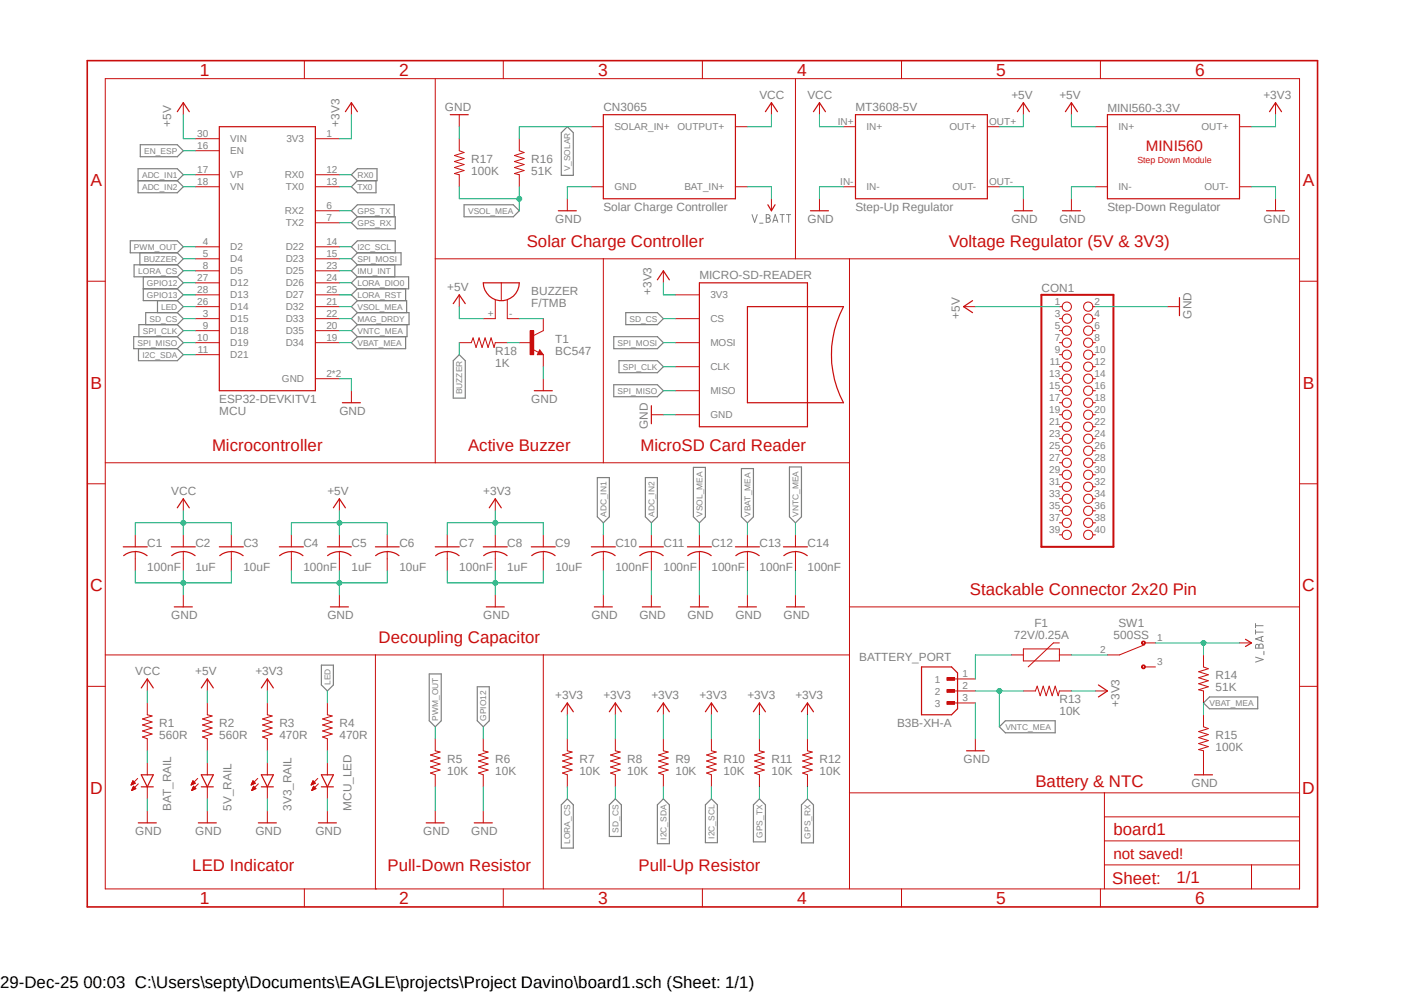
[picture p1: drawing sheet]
<svg xmlns="http://www.w3.org/2000/svg" width="297mm" height="210mm" viewBox="0 0 297 210" stroke-linecap="round" stroke-linejoin="round" font-family="sans-serif">
<path d="M17.9 12.5l261.2 179.9M279.1 12.5l-261.2 179.9" fill="none" stroke="#fff" stroke-width=".21"/>
<g fill="none" stroke="#808080" stroke-width=".21">
<path d="M159.1 45.4l.5 1.6 .6-1.6M160.7 47.2h.7M162.1 45.4h.4a.38 .38 0 0 1 .4 .4 .38 .38 0 0 1-.4 .3 .44 .44 0 0 1 .4 .4 .44 .44 0 0 1-.1 .4l-.7 .1zM162.1 46.1h.4M163.5 47l.5-1.6 .5 1.6M163.6 46.6h.8M165 45.4h.9M165.5 45.4v1.6M166.4 45.4h.9M166.8 45.4v1.6M265.6 139l1.6 .5-1.6 .5M265.6 131.9v.9"/>
<path d="M265.6 133.2v.9M265.6 133.7h1.6M265.6 132.3h1.6M265.6 136.4a.37 .37 0 0 1 .4-.1 .37 .37 0 0 1 .3 .3l.1-.2a.46 .46 0 0 1 .5-.2 .46 .46 0 0 1 .3 .4v.5h-1.6zM266.3 136.6v.5M266.8 134.7v.9M267.2 134.6l-1.6 .5 1.6 .6M267.4 137.8v.7"/>
</g>
<g fill="none" stroke="#808080" stroke-width=".25">
<path d="M29.2 35.7h8.3l1.3 1.3-1.3 1.2 1.3 1.3-1.3 1.3h-8.3zM29.2 38.2h8.3M29.7 30.6h7.8l1.3 1.3-1.3 1.2h-7.8zM74.3 37l1.3-1.3h4.2v2.5h-4.2zM75.6 38.2l-1.3 1.3 1.3 1.3h3.9v-2.6M118.7 28.1l1.3-1.3 1.3 1.3v9h-2.6zM27.6 50.9h9.9l1.3 1.3-1.3 1.3h-9.9zM29.6 53.5v2.5M30.3 58.5v5.1h7.2M37.5 53.5l1.3 1.2-1.3 1.3M37.5 56h-9.1v2.5h9.1M37.5 56l1.3 1.3-1.3 1.2"/>
<path d="M37.5 58.5l1.3 1.3-1.3 1.3M74.3 47.1l1.3-1.3h8v2.6h-8zM75.6 53.5h9.2v2.5h-9.2M75.6 53.5l-1.3-1.3 1.3-1.3h8v2.6M75.6 58.5h10.8v2.6h-10.8M75.6 45.8l-1.3-1.2 1.3-1.3h7.8v2.5M75.6 58.5l-1.3 1.3 1.3 1.3M75.6 56l-1.3 1.3 1.3 1.2M75.6 53.5l-1.3 1.2 1.3 1.3M83.5 56v2.5M98.2 43.3h10.4l1.3 1.3-1.3 1.2h-10.4zM29.3 73.7v2.6h8.2l1.3-1.3-1.3-1.3"/>
<path d="M30.3 61.1h7.2M33.3 63.6v2.5M37.5 61.1l1.3 1.3-1.3 1.2M37.5 63.6l1.3 1.3-1.3 1.2M37.5 66.1h-6.7v2.6M37.5 66.1l1.3 1.3-1.3 1.3M37.5 68.7h-8.1v2.5M37.5 71.2l1.3 1.3-1.3 1.2M37.5 71.2h-9.2v2.5h9.2M37.5 68.7l1.3 1.2-1.3 1.3M75.6 63.6h10.4v2.5M75.6 66.1h10.9v2.6h-10.9"/>
<path d="M75.6 71.2l-1.3 1.3 1.3 1.2h10.2v-2.5M75.6 66.1l-1.3 1.3 1.3 1.3M75.6 63.6l-1.3 1.3 1.3 1.2M75.6 61.1l-1.3 1.3 1.3 1.2M75.6 68.7l-1.3 1.2 1.3 1.3M85.8 61.1v2.5M86.1 68.7v2.5h-10.5M97.2 75l1.2 1.3v7.9h-2.5v-7.9zM129.8 71.2h9.3l1.2 1.3-1.2 1.2h-9.3zM130.9 76.3h8.2l1.2 1.3-1.2 1.2h-8.2zM132.4 66.1h6.7l1.2 1.3-1.2 1.3h-6.7zM129.8 81.4h9.3l1.2 1.2-1.2 1.3h-9.3z"/>
<path d="M146.7 98.8h2.5v10.5l-1.2 1.3-1.3-1.3zM156.8 99.1h2.6v10.2l-1.3 1.3-1.3-1.3zM167 98.8h2.5v10.5l-1.2 1.3-1.3-1.3zM126.4 101h2.5v8.3l-1.3 1.3-1.2-1.3zM136.5 101h2.6v8.3l-1.3 1.3-1.3-1.3zM68 140.7h2.5v4.2l-1.2 1.2-1.3-1.2zM90.8 142.5h2.5v9.9l-1.2 1.3-1.3-1.3zM101 145.2h2.5v7.2l-1.3 1.3-1.2-1.3zM212.7 152.4h10.5v2.6h-10.5l-1.3-1.3zM254.6 148.7l1.3-1.3h10.2v2.5h-10.2zM118.7 170.2l1.3-1.2 1.3 1.2v9.2h-2.6zM128.9 170.2l1.3-1.2 1.2 1.2v6.7h-2.5z"/>
<path d="M139.1 170.2l1.2-1.2 1.3 1.2v8.2h-2.5zM150.5 169l1.3 1.2v8h-2.6v-8zM160.7 169l1.2 1.2v7.9h-2.5v-7.9zM170.8 169l1.3 1.2v8.1h-2.6v-8.1z"/>
</g>
<g fill="none" stroke="#c90d0c" stroke-width=".21">
<path d="M22.3 16.6h252.6v171.4h-252.6zM64.4 12.8v3.8M92.1 16.6v81.3M106.5 12.8v3.8M148.6 12.8v3.8M168.3 16.6v38.1M190.7 12.8v3.8M232.8 12.8v3.8M38.8 21.7v2.6M41.3 31.9h5.1M41.3 37h5.1M41.3 39.5h5.1"/>
<path d="M41.3 29.3h5.1M66.7 37h5.1M66.7 39.5h5.1M66.7 29.3h5.1M74.3 21.7v2.6M125.1 39.5h2.5M125.1 26.8h2.5M155.6 39.5h2.5M155.6 26.8h2.5M231.7 39.5h2.6M231.7 26.8h2.6M262.2 39.5h2.6"/>
<path d="M262.2 26.8h2.6M18.5 59.5h3.8M41.3 54.7h5.1M41.3 57.3h5.1M41.3 59.8h5.1M41.3 52.2h5.1M66.7 54.7h5.1M66.7 57.3h5.1M66.7 59.8h5.1M66.7 52.2h5.1M66.7 47.1h5.1M66.7 44.6h5.1"/>
<path d="M92.1 54.7h182.8M127.6 54.7v43.2M179.7 54.7v133.3M274.9 59.5h3.8M41.3 72.5h5.1M41.3 69.9h5.1M41.3 64.9h5.1M41.3 67.4h5.1M41.3 62.4h5.1M41.3 75h5.1M66.7 72.5h5.1M66.7 69.9h5.1"/>
<path d="M66.7 64.9h5.1M66.7 67.4h5.1M66.7 62.4h5.1M22.3 97.9h157.4M66.7 80.1h5.1M74.3 82.6v2.6M18.5 102.3h3.8M274.9 102.3h3.8M22.3 138.5h157.4M79.4 138.5v49.5M114.9 138.5v49.5M179.7 128.4h95.2"/>
<path d="M18.5 145.2h3.8M274.9 145.2h3.8M179.7 167.7h95.2M233.6 167.7v20.3M233.6 177.8h41.3M233.6 172.8h41.3M64.4 188v3.8M106.5 188v3.8M148.6 188v3.8M190.7 188v3.8M232.8 188v3.8M233.6 182.9h41.3"/>
<path d="M264.8 182.9v5.1"/>
</g>
<path d="M18.5 12.8h260.2v179h-260.2z" fill="none" stroke="#c90d0c" stroke-width=".34"/>
<path d="M37.5 23.6l1.3-1.9 1.2 1.9M46.4 26.8h20.3v55.8h-20.3zM73.1 23.6l1.2-1.9 1.3 1.9M127.6 24.3h28v17.7h-28zM234.3 24.3h27.9v17.7h-27.9zM72.4 85.2h3.8M194.9 141.1h6.4l1.3 1.2v7.6l-1.3 1.3h-6.4z" fill="none" stroke="#c90d0c" stroke-width=".25"/>
<path d="M200.3 143.3h1.6v.6h-1.6z" fill-rule="evenodd" fill="#c90d0c"/>
<path d="M200.3 143.3h1.6v.6h-1.6z" fill="none" stroke="#c90d0c" stroke-width=".21"/>
<path d="M200.3 145.8h1.6v.6h-1.6z" fill-rule="evenodd" fill="#c90d0c"/>
<path d="M200.3 145.8h1.6v.6h-1.6z" fill="none" stroke="#c90d0c" stroke-width=".21"/>
<path d="M200.3 148.4h1.6v.6h-1.6z" fill-rule="evenodd" fill="#c90d0c"/>
<g fill="none" stroke="#c90d0c" stroke-width=".21">
<path d="M163.2 21.7v2.6M173.4 21.7v2.6M178.4 26.8h2.6M178.4 39.5h2.6M208.9 26.8h2.5M208.9 39.5h2.5M216.5 21.7v2.6M226.7 21.7v2.6M269.8 21.7v2.6M120 42v2.6M163.2 42v2.6M173.4 42v2.6"/>
<path d="M216.5 42v2.6M226.7 42v2.6M269.8 42v2.6M242.1 136.4l-5.3 2.1M262.2 136h2.6M200.3 148.4h1.6v.6h-1.6zM201.3 143.6h5M201.3 146.1h5M201.3 148.7h5"/>
</g>
<g fill="none" stroke="#c90d0c" stroke-width=".25">
<path d="M161.9 23.6l1.3-1.9 1.3 1.9M172.1 23.6l1.3-1.9 1.2 1.9M181 24.3h27.9v17.7h-27.9zM215.2 23.6l1.3-1.9 1.3 1.9M225.4 23.6l1.3-1.9 1.2 1.9M268.6 23.6l1.2-1.9 1.3 1.9M118.1 44.6h3.8M162.4 43.3l.8 1.3 .8-1.3M171.4 44.6h3.9M214.6 44.6h3.8M224.7 44.6h3.9M267.9 44.6h3.8"/>
<path d="M263.5 135.2l1.3 .8-1.3 .7"/>
</g>
<path d="M241.6 135.7l.2-.1 .4 .1v.5l-.4 .2-.3-.4 .3-.3 .3 .1v.3l-.3 .1-.3-.2z" fill-rule="evenodd" fill="#c90d0c"/>
<path d="M241.6 135.7l.2-.1 .4 .1v.5l-.4 .2-.3-.4 .3-.3 .3 .1v.3l-.3 .1-.3-.2z" fill="none" stroke="#c90d0c" stroke-width=".21"/>
<path d="M241.6 140.8l.4-.2 .2 .2v.5l-.4 .1-.3-.3 .3-.3 .3 .1v.3l-.3 .1-.3-.2z" fill-rule="evenodd" fill="#c90d0c"/>
<g fill="none" stroke="#c90d0c" stroke-width=".21">
<path d="M106 59.8v3.8M140.3 57.3v2.5M104.8 63.5v3.9h-2.6M107.3 63.5v3.9h2.6M112.7 73.9l1.3 .6M114.2 74l.7 1h-1.2zM114.9 69.9l-2 1.1M142.9 77.6h5.1M142.9 72.5h5.1M142.9 67.4h5.1M142.9 62.4h5.1M137.8 87.7h2.5"/>
<path d="M142.9 87.7h5.1M142.9 82.6h5.1M234.3 138.5h2.5M242.3 136h2.1M241.6 140.8l.4-.2 .2 .2v.5l-.4 .1-.3-.3 .3-.3 .3 .1v.3l-.3 .1-.3-.2zM242.3 141.1h2.1"/>
</g>
<path d="M102.2 59.8h7.7a3.8 3.8 0 0 1-3.9 3.8 3.8 3.8 0 0 1-3.8-3.8zM139.1 59.2l1.2-1.9 1.3 1.9M148 59.8h22.8v30.5h-22.8zM114.2 74.5l.1 .3h-.4l.3-.5 .5 .6h-.8M158.1 64.9h20.3a21.6 21.6 0 0 0 0 20.3h-20.3zM137.8 85.8v3.8" fill="none" stroke="#c90d0c" stroke-width=".25"/>
<path d="M112.1 69.9h.8v5.1h-.8z" fill-rule="evenodd" fill="#c90d0c"/>
<g fill="none" stroke="#c90d0c" stroke-width=".21">
<path d="M97.2 24.3v2.5M97.2 29.3v2.6l1 .4-2.1 .6 2.1 .6-2.1 .7 2.1 .6-2.1 .6 2.1 .7-2.1 .6 1.1 .3v2.5M109.9 29.3v2.6l1 .4-2.1 .6 2.1 .6-2.1 .7 2.1 .6-2.1 .6 2.1 .7-2.1 .6 1.1 .3v2.5M97.2 72.5h2.5l.4-1 .6 2 .6-2 .7 2 .6-2 .7 2 .6-2 .6 2 .3-1h2.5M97.2 62.4v2.5M109.9 72.5h2.5M112.1 69.9h.8v5.1h-.8zM114.9 67.4v2.5M114.9 75v2.6M203.8 64.9h2.5M224.1 72.5h.6M224.1 64.9h.6"/>
<path d="M224.1 67.4h.6M224.1 69.9h.6M224.1 75h.6M224.1 77.6h.6M231.2 72.5h.5M231.2 64.9h.5M231.2 67.4h.5M231.2 69.9h.5M231.2 75h.5M231.2 77.6h.5M247 64.9h2.5M114.9 80.1v2.5"/>
<path d="M224.1 80.1h.6M224.1 82.6h.6M224.1 85.2h.6M224.1 87.7h.6M224.1 90.3h.6M224.1 92.8h.6M224.1 95.3h.6M224.1 97.9h.6M231.2 80.1h.5M231.2 82.6h.5M231.2 85.2h.5M231.2 87.7h.5"/>
<path d="M231.2 90.3h.5M231.2 92.8h.5M231.2 95.3h.5M231.2 97.9h.5M28.6 113.1v2.6M28.6 116.7v4M38.8 105.5v2.5M38.8 113.1v2.6M38.8 116.7v4M48.9 113.1v2.6M48.9 116.7v4M61.6 113.1v2.6"/>
<path d="M61.6 116.7v4M71.8 105.5v2.5M71.8 113.1v2.6M71.8 116.7v4M81.9 113.1v2.6M81.9 116.7v4M94.6 113.1v2.6M94.6 116.7v4M104.8 105.5v2.5M104.8 113.1v2.6M104.8 116.7v4M114.9 113.1v2.6"/>
<path d="M114.9 116.7v4M127.6 113.1v2.6M127.6 116.7v4M137.8 113.1v2.6M137.8 116.7v4M148 113.1v2.6M148 116.7v4M158.1 113.1v2.6M158.1 116.7v4M168.3 113.1v2.6M168.3 116.7v4M224.1 100.4h.6"/>
<path d="M224.1 103h.6M224.1 105.5h.6M224.1 108h.6M224.1 110.6h.6M224.1 113.1h.6M231.2 100.4h.5M231.2 103h.5M231.2 105.5h.5M231.2 108h.5M231.2 110.6h.5M231.2 113.1h.5M38.8 125.8v2.6"/>
<path d="M71.8 125.8v2.6M104.8 125.8v2.6M127.6 125.8v2.6M137.8 125.8v2.6M148 125.8v2.6M158.1 125.8v2.6M168.3 125.8v2.6M214 138.5h2.5M216.5 137.2h7.6v2.6h-7.6zM224.1 136h-1.3l-5.3 5.1M224.1 138.5h2.6M254.6 138.5v2.6l1 .3-2 .7 2 .6-2 .6 2 .7-2 .6 2 .6-2 .7 1 .2v2.6"/>
<path d="M31.2 148.7v2.5l1 .2-2.1 .7 2.1 .6-2.1 .6 2.1 .7-2.1 .6 2.1 .6-2.1 .7 1.1 .4v2.5M31.2 143.6v2.5M43.9 148.7v2.5l1 .2-2.1 .7 2.1 .6-2.1 .6 2.1 .7-2.1 .6 2.1 .6-2.1 .7 1.1 .4v2.5M43.9 143.6v2.5M56.6 148.7v2.5l1 .2-2.1 .7 2.1 .6-2.1 .6 2.1 .7-2.1 .6 2.1 .6-2.1 .7 1.1 .4v2.5M56.6 143.6v2.5M69.3 148.7v2.5l1 .2-2.1 .7 2.1 .6-2.1 .6 2.1 .7-2.1 .6 2.1 .6-2.1 .7 1.1 .4v2.5M92.1 156.3v2.5l1 .2-2 .7 2 .6-2 .7 2 .6-2 .6 2 .7-2 .6 1 .4v2.5M102.2 156.3v2.5l1.1 .2-2.1 .7 2.1 .6-2.1 .7 2.1 .6-2.1 .6 2.1 .7-2.1 .6 1 .4v2.5M120 156.3v2.5l1 .2-2 .7 2 .6-2 .7 2 .6-2 .6 2 .7-2 .6 1 .4v2.5M120 148.7v2.5M130.2 156.3v2.5l1 .2-2 .7 2 .6-2 .7 2 .6-2 .6 2 .7-2 .6 1 .4v2.5"/>
<path d="M130.2 148.7v2.5M140.3 156.3v2.5l1.1 .2-2.1 .7 2.1 .6-2.1 .7 2.1 .6-2.1 .6 2.1 .7-2.1 .6 1 .4v2.5M140.3 148.7v2.5M150.5 156.3v2.5l1 .2-2 .7 2 .6-2 .7 2 .6-2 .6 2 .7-2 .6 1 .4v2.5M150.5 148.7v2.5M160.7 156.3v2.5l1 .2-2.1 .7 2.1 .6-2.1 .7 2.1 .6-2.1 .6 2.1 .7-2.1 .6 1.1 .4v2.5M160.7 148.7v2.5M170.8 156.3v2.5l1 .2-2 .7 2 .6-2 .7 2 .6-2 .6 2 .7-2 .6 1 .4v2.5M170.8 148.7v2.5M206.3 156.3v2.5M216.5 146.1h2.5l.4-1 .6 2.1 .7-2.1 .6 2.1 .7-2.1 .6 2.1 .6-2.1 .7 2.1 .2-1.1h2.6M231.7 146.1h2.6"/>
<path d="M254.6 151.2v2.5l1 .4-2 .6 2 .7-2 .6 2 .6-2 .7 2 .6-2 .6 1 .3v5.1M27.8 165.9h.1M27.8 165.9h.3M27.9 165.8h.4M27.9 165.7h.6M27.9 165.6h.7M27.9 167.1h.1M27.9 165.5h.5M27.9 167h.3M27.9 166.9h.5M28 165.4h.4M28 166.8h.7"/>
<path d="M28 165.4h.3M28.1 165.3h.1M28.1 166.7h.5M28.1 165.1l.5 .6-.9 .3zM28.1 166.6h.4M28.2 166.5h.2M28.2 166.4h.1M28.2 166.3l.5 .5-.8 .4zM28.2 166.3l.1 .1M29.1 164.6l-1.4 1.4M29.3 165.8l-1.4 1.4M31.2 161.3v2.6"/>
<path d="M31.2 166.4v2.6M31.2 171.5v2.5M40.5 165.9h.1M40.5 165.9h.3M40.5 165.8h.5M40.6 165.7h.6M40.6 165.6h.6M40.6 167.1h.1M40.6 167h.3M40.6 165.5h.5M40.6 166.9h.5M40.7 165.4h.4"/>
<path d="M40.7 166.8h.6M40.7 165.4h.3M40.7 166.8h.7M40.8 165.3h.1M40.8 166.7h.5M40.8 166.6h.4M40.8 165.1l.5 .6-.9 .3zM40.9 166.5h.2M40.9 166.4h.1M40.9 166.3l.5 .5-.8 .4zM41.8 164.6l-1.4 1.4M42 165.8l-1.4 1.4"/>
<path d="M43.9 161.3v2.6M43.9 166.4v2.6M43.9 171.5v2.5M53.2 165.9h.1M53.2 165.9h.3M53.2 165.8h.5M53.3 165.7h.6M53.3 167.1h.1M53.3 165.6h.6M53.3 167h.3M53.3 165.5h.5M53.3 166.9h.5"/>
<path d="M53.4 165.4h.4M53.4 166.8h.6M53.4 165.4h.3M53.4 166.8h.7M53.5 165.3h.1M53.5 166.7h.5M53.5 166.6h.4M53.5 165.1l.5 .6-.9 .3zM53.6 166.5h.2M53.6 166.4h.1M53.6 166.3l.5 .5-.8 .4zM53.6 166.3l.1 .1"/>
<path d="M54.5 164.6l-1.4 1.4M54.7 165.8l-1.4 1.4M56.6 161.3v2.6M56.6 166.4v2.6M56.6 171.5v2.5M65.8 165.9h.2M65.9 165.9h.3M65.9 165.8h.5M66 165.7h.6M66 167.1h.1M66 165.6h.6M66 167h.3"/>
<path d="M66 165.5h.5M66 166.9h.5M66.1 165.4h.4M66.1 166.8h.6M66.1 165.4h.3M66.1 166.8h.7M66.2 165.3h.1M66.2 166.7h.5M66.2 166.6h.4M66.2 165.1l.5 .6-.9 .3zM66.3 166.5h.2M66.3 166.4h.1"/>
<path d="M66.3 166.3h.1M66.3 166.3l.5 .5-.8 .4zM67.2 164.6l-1.4 1.4M67.4 165.8l-1.4 1.4M69.3 161.3v2.6M69.3 166.4v2.6M69.3 171.5v2.5M92.1 171.5v2.5M102.2 171.5v2.5"/>
<circle cx="225.7" cy="67.4" r=".98"/>
<circle cx="225.7" cy="69.9" r=".98"/>
<circle cx="225.7" cy="77.6" r=".98"/>
<circle cx="225.7" cy="64.9" r=".98"/>
<circle cx="225.7" cy="75" r=".98"/>
<circle cx="225.7" cy="72.5" r=".98"/>
<circle cx="230.2" cy="67.4" r=".98"/>
<circle cx="230.2" cy="72.5" r=".98"/>
<circle cx="230.2" cy="69.9" r=".98"/>
<circle cx="230.2" cy="77.6" r=".98"/>
<circle cx="230.2" cy="75" r=".98"/>
<circle cx="230.2" cy="64.9" r=".98"/>
<circle cx="225.7" cy="97.9" r=".98"/>
<circle cx="225.7" cy="85.2" r=".98"/>
<circle cx="225.7" cy="87.7" r=".98"/>
<circle cx="225.7" cy="92.8" r=".98"/>
<circle cx="225.7" cy="90.3" r=".98"/>
<circle cx="225.7" cy="95.3" r=".98"/>
<circle cx="225.7" cy="80.1" r=".98"/>
<circle cx="225.7" cy="82.6" r=".98"/>
<circle cx="230.2" cy="82.6" r=".98"/>
<circle cx="230.2" cy="95.3" r=".98"/>
<circle cx="230.2" cy="87.7" r=".98"/>
<circle cx="230.2" cy="92.8" r=".98"/>
<circle cx="230.2" cy="97.9" r=".98"/>
<circle cx="230.2" cy="80.1" r=".98"/>
<circle cx="230.2" cy="90.3" r=".98"/>
<circle cx="230.2" cy="85.2" r=".98"/>
<circle cx="225.7" cy="108" r=".98"/>
<circle cx="225.7" cy="110.6" r=".98"/>
<circle cx="225.7" cy="100.4" r=".98"/>
<circle cx="225.7" cy="103" r=".98"/>
<circle cx="225.7" cy="105.5" r=".98"/>
<circle cx="225.7" cy="113.1" r=".98"/>
<circle cx="230.2" cy="103" r=".98"/>
<circle cx="230.2" cy="108" r=".98"/>
<circle cx="230.2" cy="113.1" r=".98"/>
<circle cx="230.2" cy="100.4" r=".98"/>
<circle cx="230.2" cy="105.5" r=".98"/>
<circle cx="230.2" cy="110.6" r=".98"/>
</g>
<g fill="none" stroke="#c90d0c" stroke-width=".25">
<path d="M95.2 24.3h3.9M95.9 64.2l1.3-1.8 1.2 1.8M205.7 63.6l-1.9 1.3 1.9 1.2M249.5 62.9v3.9M113 82.6h3.8M26.1 115.7h5.1M28.6 116.6a4.5 4.5 0 0 1 2.5 .9M28.6 116.7a3.8 3.8 0 0 0-2.4 .8M36.2 115.7h5.1M37.5 107.4l1.3-1.9 1.2 1.9M38.8 116.6a4.5 4.5 0 0 1 2.5 .9M38.8 116.7a3.8 3.8 0 0 0-2.5 .8"/>
<path d="M46.4 115.7h5.1M48.9 116.6a4.5 4.5 0 0 1 2.5 .9M48.9 116.7a3.8 3.8 0 0 0-2.4 .8M59.1 115.7h5.1M61.6 116.6a4.2 4.2 0 0 1 2.5 .9M61.6 116.7a4 4 0 0 0-2.5 .8M69.3 115.7h5M70.5 107.4l1.3-1.9 1.3 1.9M71.8 116.6a4.2 4.2 0 0 1 2.5 .9M71.8 116.7a4 4 0 0 0-2.5 .8M79.4 115.7h5.1M81.9 116.6a4.2 4.2 0 0 1 2.5 .9"/>
<path d="M81.9 116.7a4 4 0 0 0-2.4 .8M92.1 115.7h5.1M94.6 116.6a4.5 4.5 0 0 1 2.5 .9M94.6 116.7a4 4 0 0 0-2.4 .8M102.2 115.7h5.1M103.5 107.4l1.3-1.9 1.2 1.9M104.8 116.6a4.5 4.5 0 0 1 2.5 .9M104.8 116.7a4 4 0 0 0-2.5 .8M112.4 115.7h5.1M114.9 116.6a4.5 4.5 0 0 1 2.5 .9M114.9 116.7a3.8 3.8 0 0 0-2.4 .8M125.1 115.7h5.1"/>
<path d="M127.6 116.6a4.5 4.5 0 0 1 2.5 .9M127.6 116.7a3.8 3.8 0 0 0-2.4 .8M135.3 115.7h5M137.8 116.6a4.5 4.5 0 0 1 2.5 .9M137.8 116.7a3.8 3.8 0 0 0-2.5 .8M145.4 115.7h5.1M148 116.6a4.5 4.5 0 0 1 2.5 .9M148 116.7a3.8 3.8 0 0 0-2.5 .8M155.6 115.7h5.1M158.1 116.6a4.5 4.5 0 0 1 2.5 .9M158.1 116.7a3.8 3.8 0 0 0-2.4 .8M165.7 115.7h5.1"/>
<path d="M168.3 116.6a4.5 4.5 0 0 1 2.5 .9M168.3 116.7a3.8 3.8 0 0 0-2.5 .8M36.9 128.4h3.8M69.9 128.4h3.8M102.9 128.4h3.8M125.7 128.4h3.8M135.9 128.4h3.8M146 128.4h3.9M156.2 128.4h3.8M166.4 128.4h3.8M29.9 145.5l1.3-1.9 1.2 1.9M42.6 145.5l1.3-1.9 1.2 1.9"/>
<path d="M55.3 145.5l1.3-1.9 1.2 1.9M118.7 150.5l1.3-1.8 1.3 1.8M128.9 150.5l1.3-1.8 1.2 1.8M139.1 150.5l1.2-1.8 1.3 1.8M149.2 150.5l1.3-1.8 1.3 1.8M159.4 150.5l1.3-1.8 1.2 1.8M169.5 150.5l1.3-1.8 1.3 1.8M204.5 158.8h3.7M232.4 144.9l1.9 1.2-1.9 1.3M29.3 174h3.8M29.9 163.9h2.5l-1.2 2.5zM29.9 166.4h2.5"/>
<path d="M42 174h3.8M42.6 166.4h2.5M42.6 163.9h2.5l-1.2 2.5zM54.7 174h3.8M55.3 166.4h2.5M55.3 163.9h2.5l-1.2 2.5zM67.4 174h3.8M68 166.4h2.5M68 163.9h2.5l-1.2 2.5zM90.2 174h3.8M100.3 174h3.8M252.7 163.9h3.8"/>
</g>
<path d="M220.3 62.4h15.2v53.3h-15.2z" fill="none" stroke="#c90d0c" stroke-width=".42"/>
<g fill="none" stroke="#0dab76" stroke-width=".21">
<path d="M38.8 31.9h2.5M38.8 37h2.5M38.8 39.5h2.5M97.2 39.5v2.5h12.7M109.9 39.5v5.1M38.8 52.2h2.5M38.8 54.7h2.5M38.8 57.3h2.5M38.8 59.8h2.5M38.8 62.4h2.5M38.8 64.9h2.5M38.8 67.4h2.5"/>
<path d="M38.8 72.5h2.5M38.8 75h2.5M71.8 64.9h2.5M71.8 67.4h2.5M97.2 72.5v2.5M140.3 67.4h2.6M140.3 82.6h2.6M127.6 110.6v2.5M137.8 110.6v2.5M148 110.6v2.5M69.3 146.1v2.6M92.1 153.7v2.6"/>
<path d="M102.2 153.7v2.6M120 166.4v2.6M130.2 166.4v2.6M140.3 166.4v2.6"/>
</g>
<circle cx="109.9" cy="42" r=".51" fill="#0dab76"/>
<g fill="none" stroke="#0dab76" stroke-width=".21">
<path d="M71.8 39.5h2.5M125.1 39.5h-5.1v2.5M178.4 39.5h-5v2.5M211.4 39.5h5.1v2.5M231.7 39.5h-5v2.5M264.8 39.5h5v2.5M71.8 59.8h2.5M71.8 57.3h2.5M71.8 54.7h2.5M71.8 52.2h2.5M71.8 47.1h2.5M71.8 44.6h2.5"/>
<path d="M71.8 62.4h2.5M114.9 77.6v2.5M140.3 72.5h2.6M231.7 64.9h15.3M71.8 80.1h2.5v2.5M140.3 87.7h2.6M28.6 120.7v2.6h20.3v-2.6M38.8 120.7v2.6M206.3 148.7v7.6M31.2 169v2.5M43.9 169v2.5M56.6 169v2.5"/>
<path d="M69.3 169v2.5M92.1 166.4v5.1M102.2 166.4v5.1M150.5 166.4v2.6M160.7 166.4v2.6M170.8 166.4v2.6"/>
<circle cx="109.9" cy="42" r=".51"/>
</g>
<circle cx="38.8" cy="123.3" r=".51" fill="#0dab76"/>
<g fill="none" stroke="#0dab76" stroke-width=".21">
<path d="M38.8 123.3v2.5M61.6 120.7v2.6h20.3v-2.6M71.8 120.7v2.6"/>
<circle cx="38.8" cy="123.3" r=".51"/>
</g>
<circle cx="71.8" cy="123.3" r=".51" fill="#0dab76"/>
<g fill="none" stroke="#0dab76" stroke-width=".21">
<path d="M71.8 123.3v2.5M94.6 120.7v2.6h20.3v-2.6M104.8 120.7v2.6"/>
<circle cx="71.8" cy="123.3" r=".51"/>
</g>
<circle cx="104.8" cy="123.3" r=".51" fill="#0dab76"/>
<g fill="none" stroke="#0dab76" stroke-width=".21">
<path d="M38.8 24.3v5h2.5M97.2 26.8v2.5M216.5 24.3v2.5h-5.1M226.7 24.3v2.5h5M97.2 64.9v2.5h5M206.3 64.9h17.8M71.8 110.6h-10.2v2.5M71.8 108v5.1M104.8 123.3v2.5M127.6 120.7v5.1M137.8 120.7v5.1M148 120.7v5.1"/>
<path d="M158.1 120.7v5.1M168.3 120.7v5.1M43.9 146.1v2.6"/>
<circle cx="104.8" cy="123.3" r=".51"/>
</g>
<circle cx="71.8" cy="110.6" r=".51" fill="#0dab76"/>
<g fill="none" stroke="#0dab76" stroke-width=".21">
<path d="M74.3 24.3v5h-2.5M269.8 24.3v2.5h-5M140.3 59.8v2.6h2.6M71.8 110.6h10.1v2.5M104.8 110.6h-10.2v2.5M104.8 108v5.1M56.6 146.1v2.6M120 151.2v5.1M130.2 151.2v5.1M140.3 151.2v5.1M150.5 151.2v5.1M160.7 151.2v5.1"/>
<path d="M170.8 151.2v5.1"/>
<circle cx="71.8" cy="110.6" r=".51"/>
</g>
<circle cx="104.8" cy="110.6" r=".51" fill="#0dab76"/>
<g fill="none" stroke="#0dab76" stroke-width=".21">
<path d="M71.8 37h2.5M158.1 39.5h5.1v2.5M104.8 110.6h10.1v2.5M244.4 136h17.8M254.6 136v2.5M226.7 146.1h5"/>
<circle cx="104.8" cy="110.6" r=".51"/>
</g>
<circle cx="254.6" cy="136" r=".51" fill="#0dab76"/>
<g fill="none" stroke="#0dab76" stroke-width=".21">
<path d="M163.2 24.3v2.5h-5.1M173.4 24.3v2.5h5M28.6 113.1v-2.5h20.3v2.5M38.8 110.6v2.5M31.2 146.1v2.6"/>
<circle cx="254.6" cy="136" r=".51"/>
</g>
<circle cx="38.8" cy="110.6" r=".51" fill="#0dab76"/>
<g fill="none" stroke="#0dab76" stroke-width=".21">
<path d="M125.1 26.8h-15.2v2.5M38.8 69.9h2.5M71.8 69.9h2.5M71.8 72.5h2.5M107.3 72.5h2.6M109.9 67.4h5M140.3 77.6h2.6M38.8 108v2.6M158.1 110.6v2.5M168.3 110.6v2.5M214 138.5h-7.7v5.1M226.7 138.5h7.6"/>
<path d="M31.2 158.8v2.5M43.9 158.8v2.5M56.6 158.8v2.5M69.3 158.8v2.5M206.3 146.1h10.2M211.4 146.1v7.6M254.6 148.7v2.5"/>
<circle cx="38.8" cy="110.6" r=".51"/>
</g>
<circle cx="211.4" cy="146.1" r=".51" fill="#0dab76"/>
<circle cx="211.4" cy="146.1" r=".51" fill="none" stroke="#0dab76" stroke-width=".21"/>
<g font-size="3.7" fill="#c90d0c">
<text x="42.3" y="16">1</text>
<text x="84.4" y="16">2</text>
<text x="126.5" y="16">3</text>
<text x="168.6" y="16">4</text>
<text x="210.7" y="16">5</text>
<text x="252.9" y="16">6</text>
<text x="19.1" y="39.4">A</text>
<text x="275.6" y="39.4">A</text>
<text x="19.1" y="82.2">B</text>
<text x="275.6" y="82.2">B</text>
<text x="19" y="125.1">C</text>
<text x="275.5" y="125.1">C</text>
<text x="19" y="167.9">D</text>
<text x="275.5" y="167.9">D</text>
<text x="42.3" y="191.2">1</text>
<text x="84.4" y="191.2">2</text>
<text x="126.5" y="191.2">3</text>
<text x="168.6" y="191.2">4</text>
<text x="210.7" y="191.2">5</text>
<text x="252.9" y="191.2">6</text>
</g>
<g font-size="3.6" fill="#c90d0c">
<text x="111.4" y="52.2">Solar Charge Controller</text>
<text x="200.7" y="52.2">Voltage Regulator (5V &amp; 3V3)</text>
<text x="44.9" y="95.3">Microcontroller</text>
<text x="99" y="95.3">Active Buzzer</text>
<text x="135.5" y="95.3">MicroSD Card Reader</text>
<text x="205.2" y="125.8">Stackable Connector 2x20 Pin</text>
<text x="80.1" y="136">Decoupling Capacitor</text>
<text x="219" y="166.4">Battery &amp; NTC</text>
<text x="235.5" y="176.6">board1</text>
<text x="40.7" y="184.2">LED Indicator</text>
<text x="82" y="184.2">Pull-Down Resistor</text>
<text x="135.1" y="184.2">Pull-Up Resistor</text>
<text x="235.3" y="186.9">Sheet:</text>
<text x="248.9" y="186.7">1/1</text>
</g>
<text font-size="3.6" x="0" y="208.9">29-Dec-25 00:03 C:\Users\septy\Documents\EAGLE\projects\Project Davino\board1.sch (Sheet: 1/1)</text>
<g font-size="3.2" fill="#c90d0c">
<text x="242.4" y="31.9">MINI560</text>
<text x="235.5" y="181.7">not saved!</text>
</g>
<g font-size="2.5" fill="#808080">
<text x="94.1" y="23.5">GND</text>
<text x="127.6" y="23.5">CN3065</text>
<text x="160.7" y="21">VCC</text>
<text x="170.8" y="21">VCC</text>
<text x="181" y="23.5">MT3608-5V</text>
<text x="214" y="21">+5V</text>
<text x="224.1" y="21">+5V</text>
<text x="234.3" y="23.7">MINI560-3.3V</text>
<text x="267.3" y="21">+3V3</text>
<text x="36.2" y="26.8" transform="rotate(-90 36.2 26.8)">+5V</text>
<text x="71.8" y="26.8" transform="rotate(-90 71.8 26.8)">+3V3</text>
<text x="99.7" y="34.4">R17</text>
<text x="112.4" y="34.4">R16</text>
<text x="99.7" y="37">100K</text>
<text x="112.4" y="37">51K</text>
<text x="117.5" y="47.1">GND</text>
<text x="127.6" y="44.6">Solar Charge Controller</text>
<text x="170.8" y="47.1">GND</text>
<text x="181" y="44.6">Step-Up Regulator</text>
<text x="214" y="47.1">GND</text>
<text x="224.1" y="47.1">GND</text>
<text x="234.3" y="44.6">Step-Down Regulator</text>
<text x="267.3" y="47.1">GND</text>
<text x="148" y="59.1">MICRO-SD-READER</text>
<text x="94.6" y="61.6">+5V</text>
<text x="112.4" y="64.9">F/TMB</text>
<text x="112.4" y="62.4">BUZZER</text>
<text x="137.8" y="62.4" transform="rotate(-90 137.8 62.4)">+3V3</text>
<text x="220.3" y="61.7">CON1</text>
<text x="203.1" y="67.4" transform="rotate(-90 203.1 67.4)">+5V</text>
<text x="252.1" y="67.4" transform="rotate(-90 252.1 67.4)">GND</text>
<text x="104.8" y="77.6">1K</text>
<text x="104.8" y="75">R18</text>
<text x="117.5" y="75">BC547</text>
<text x="117.5" y="72.5">T1</text>
<text x="46.4" y="87.7">MCU</text>
<text x="46.4" y="85.2">ESP32-DEVKITV1</text>
<text x="71.8" y="87.7">GND</text>
<text x="112.4" y="85.2">GND</text>
<text x="137" y="90.8" transform="rotate(-90 137 90.8)">GND</text>
<text x="36.2" y="104.7">VCC</text>
<text x="69.3" y="104.7">+5V</text>
<text x="102.2" y="104.7">+3V3</text>
<text x="31.2" y="115.7">C1</text>
<text x="41.3" y="115.7">C2</text>
<text x="51.5" y="115.7">C3</text>
<text x="64.2" y="115.7">C4</text>
<text x="74.3" y="115.7">C5</text>
<text x="84.5" y="115.7">C6</text>
<text x="97.1" y="115.7">C7</text>
<text x="107.3" y="115.7">C8</text>
<text x="117.5" y="115.7">C9</text>
<text x="130.2" y="115.7">C10</text>
<text x="140.3" y="115.7">C11</text>
<text x="150.5" y="115.7">C12</text>
<text x="160.6" y="115.7">C13</text>
<text x="170.8" y="115.7">C14</text>
<text x="31.2" y="120.7">100nF</text>
<text x="41.3" y="120.7">1uF</text>
<text x="51.5" y="120.7">10uF</text>
<text x="64.2" y="120.7">100nF</text>
<text x="74.3" y="120.7">1uF</text>
<text x="84.5" y="120.7">10uF</text>
<text x="97.2" y="120.7">100nF</text>
<text x="107.3" y="120.7">1uF</text>
<text x="117.5" y="120.7">10uF</text>
<text x="130.2" y="120.7">100nF</text>
<text x="140.3" y="120.7">100nF</text>
<text x="150.5" y="120.7">100nF</text>
<text x="160.7" y="120.7">100nF</text>
<text x="170.8" y="120.7">100nF</text>
<text x="36.2" y="130.9">GND</text>
<text x="69.3" y="130.9">GND</text>
<text x="102.2" y="130.9">GND</text>
<text x="125.1" y="130.9">GND</text>
<text x="135.3" y="130.9">GND</text>
<text x="145.4" y="130.9">GND</text>
<text x="155.6" y="130.9">GND</text>
<text x="165.7" y="130.9">GND</text>
<text x="214.5" y="135.2">72V/0.25A</text>
<text x="218.8" y="132.7">F1</text>
<text x="235.6" y="135.2">500SS</text>
<text x="236.6" y="132.7">SW1</text>
<text x="28.6" y="142.8">VCC</text>
<text x="41.3" y="142.8">+5V</text>
<text x="54" y="142.8">+3V3</text>
<text x="181.8" y="139.8">BATTERY_PORT</text>
<text x="257.1" y="143.6">R14</text>
<text x="117.5" y="147.9">+3V3</text>
<text x="127.6" y="147.9">+3V3</text>
<text x="137.8" y="147.9">+3V3</text>
<text x="148" y="147.9">+3V3</text>
<text x="158.1" y="147.9">+3V3</text>
<text x="168.3" y="147.9">+3V3</text>
<text x="224.1" y="148.7">R13</text>
<text x="236.8" y="149.5" transform="rotate(-90 236.8 149.5)">+3V3</text>
<text x="257.1" y="146.1">51K</text>
<text x="33.7" y="153.7">R1</text>
<text x="46.4" y="153.7">R2</text>
<text x="59.1" y="153.7">R3</text>
<text x="71.8" y="153.7">R4</text>
<text x="189.8" y="153.7">B3B-XH-A</text>
<text x="224.1" y="151.2">10K</text>
<text x="33.7" y="156.3">560R</text>
<text x="46.4" y="156.3">560R</text>
<text x="59.1" y="156.3">470R</text>
<text x="71.8" y="156.3">470R</text>
<text x="94.6" y="161.3">R5</text>
<text x="104.8" y="161.3">R6</text>
<text x="122.6" y="161.3">R7</text>
<text x="132.7" y="161.3">R8</text>
<text x="142.9" y="161.3">R9</text>
<text x="153" y="161.3">R10</text>
<text x="163.2" y="161.3">R11</text>
<text x="173.4" y="161.3">R12</text>
<text x="203.8" y="161.3">GND</text>
<text x="257.1" y="158.8">100K</text>
<text x="257.1" y="156.3">R15</text>
<text x="94.6" y="163.9">10K</text>
<text x="104.8" y="163.9">10K</text>
<text x="122.6" y="163.9">10K</text>
<text x="132.7" y="163.9">10K</text>
<text x="142.9" y="163.9">10K</text>
<text x="153" y="163.9">10K</text>
<text x="163.2" y="163.9">10K</text>
<text x="173.4" y="163.9">10K</text>
<text x="252.1" y="166.4">GND</text>
<text x="36.2" y="171.5" transform="rotate(-90 36.2 171.5)">BAT_RAIL</text>
<text x="48.9" y="171.5" transform="rotate(-90 48.9 171.5)">5V_RAIL</text>
<text x="61.6" y="171.5" transform="rotate(-90 61.6 171.5)">3V3_RAIL</text>
<text x="74.3" y="171.5" transform="rotate(-90 74.3 171.5)">MCU_LED</text>
<text x="28.6" y="176.6">GND</text>
<text x="41.3" y="176.6">GND</text>
<text x="54" y="176.6">GND</text>
<text x="66.7" y="176.6">GND</text>
<text x="89.5" y="176.6">GND</text>
<text x="99.7" y="176.6">GND</text>
</g>
<g font-size="2.1" fill="#808080">
<text x="41.7" y="29">30</text>
<text x="69" y="29">1</text>
<text x="130" y="27.6">SOLAR_IN+</text>
<text x="143.3" y="27.6">OUTPUT+</text>
<text x="177.2" y="26.5">IN+</text>
<text x="183.3" y="27.6">IN+</text>
<text x="200.8" y="27.6">OUT+</text>
<text x="209.3" y="26.5">OUT+</text>
<text x="236.6" y="27.6">IN+</text>
<text x="254.2" y="27.6">OUT+</text>
<text x="41.7" y="31.5">16</text>
<text x="48.7" y="32.6">EN</text>
<text x="48.7" y="30.1">VIN</text>
<text x="60.6" y="30.1">3V3</text>
<text x="41.7" y="36.6">17</text>
<text x="41.7" y="39.1">18</text>
<text x="48.7" y="37.7">VP</text>
<text x="48.7" y="40.3">VN</text>
<text x="60.2" y="37.7">RX0</text>
<text x="60.5" y="40.3">TX0</text>
<text x="69" y="39.1">13</text>
<text x="69" y="36.6">12</text>
<text x="130" y="40.3">GND</text>
<text x="144.8" y="40.3">BAT_IN+</text>
<text x="177.8" y="39.1">IN-</text>
<text x="183.3" y="40.3">IN-</text>
<text x="201.5" y="40.3">OUT-</text>
<text x="209.3" y="39.1">OUT-</text>
<text x="236.6" y="40.3">IN-</text>
<text x="254.8" y="40.3">OUT-</text>
<text x="60.2" y="45.3">RX2</text>
<text x="60.5" y="47.9">TX2</text>
<text x="69" y="46.7">7</text>
<text x="69" y="44.2">6</text>
<text x="42.9" y="51.8">4</text>
<text x="48.7" y="53">D2</text>
<text x="60.5" y="53">D22</text>
<text x="69" y="51.8">14</text>
<text x="41.7" y="59.4">27</text>
<text x="42.9" y="56.9">8</text>
<text x="42.9" y="54.4">5</text>
<text x="48.7" y="58">D5</text>
<text x="48.7" y="55.5">D4</text>
<text x="60.5" y="58">D25</text>
<text x="60.5" y="55.5">D23</text>
<text x="69" y="56.9">23</text>
<text x="69" y="59.4">24</text>
<text x="69" y="54.4">15</text>
<text x="41.7" y="64.5">26</text>
<text x="41.7" y="62">28</text>
<text x="48.7" y="65.6">D14</text>
<text x="48.7" y="60.6">D12</text>
<text x="48.7" y="63.1">D13</text>
<text x="60.5" y="65.7">D32</text>
<text x="60.5" y="60.6">D26</text>
<text x="60.5" y="63.1">D27</text>
<text x="69" y="64.5">21</text>
<text x="69" y="62">25</text>
<text x="150.3" y="63.1">3V3</text>
<text x="223.1" y="64.5">1</text>
<text x="231.6" y="64.5">2</text>
<text x="42.9" y="69.6">9</text>
<text x="42.9" y="67.1">3</text>
<text x="48.7" y="70.7">D18</text>
<text x="48.7" y="68.2">D15</text>
<text x="60.5" y="70.7">D35</text>
<text x="60.5" y="68.2">D33</text>
<text x="69" y="69.6">20</text>
<text x="69" y="67.1">22</text>
<text x="103.2" y="67.1">+</text>
<text x="107.7" y="67.1">-</text>
<text x="150.3" y="68.2">CS</text>
<text x="223.1" y="67.1">3</text>
<text x="223.1" y="69.6">5</text>
<text x="231.6" y="67.1">4</text>
<text x="231.6" y="69.6">6</text>
<text x="41.7" y="72.1">10</text>
<text x="41.9" y="74.7">11</text>
<text x="48.7" y="75.8">D21</text>
<text x="48.7" y="73.2">D19</text>
<text x="60.5" y="73.2">D34</text>
<text x="69" y="72.1">19</text>
<text x="150.3" y="73.2">MOSI</text>
<text x="222.1" y="77.2">11</text>
<text x="223.1" y="72.1">7</text>
<text x="223.1" y="74.7">9</text>
<text x="231.6" y="72.1">8</text>
<text x="231.6" y="74.7">10</text>
<text x="231.6" y="77.2">12</text>
<text x="59.6" y="80.9">GND</text>
<text x="69" y="79.8">2*2</text>
<text x="150.3" y="83.4">MISO</text>
<text x="150.3" y="78.3">CLK</text>
<text x="222" y="79.8">13</text>
<text x="222" y="82.3">15</text>
<text x="231.6" y="79.8">14</text>
<text x="231.6" y="82.3">16</text>
<text x="150.3" y="88.5">GND</text>
<text x="222" y="84.8">17</text>
<text x="222" y="87.4">19</text>
<text x="222" y="89.9">21</text>
<text x="231.6" y="84.8">18</text>
<text x="231.6" y="87.4">20</text>
<text x="231.6" y="89.9">22</text>
<text x="222" y="92.5">23</text>
<text x="222" y="95">25</text>
<text x="231.6" y="92.5">24</text>
<text x="231.6" y="95">26</text>
<text x="222" y="97.5">27</text>
<text x="222" y="100.1">29</text>
<text x="231.6" y="97.5">28</text>
<text x="231.6" y="100.1">30</text>
<text x="222" y="102.6">31</text>
<text x="222" y="105.2">33</text>
<text x="222" y="107.7">35</text>
<text x="231.6" y="102.6">32</text>
<text x="231.6" y="105.2">34</text>
<text x="231.6" y="107.7">36</text>
<text x="222" y="110.2">37</text>
<text x="222" y="112.8">39</text>
<text x="231.6" y="110.2">38</text>
<text x="231.6" y="112.8">40</text>
<text x="244.8" y="135.6">1</text>
<text x="203.6" y="143.2">1</text>
<text x="232.7" y="138.1">2</text>
<text x="244.8" y="140.7">3</text>
<text x="197.7" y="144.4">1</text>
<text x="197.7" y="146.9">2</text>
<text x="197.7" y="149.4">3</text>
<text x="203.6" y="145.8">2</text>
<text x="203.6" y="148.3">3</text>
</g>
<text font-size="1.9" fill="#c90d0c" x="240.6" y="34.4">Step Down Module</text>
<g font-size="1.8" fill="#808080">
<text x="30.5" y="32.5">EN_ESP</text>
<text x="30.1" y="37.6">ADC_IN1</text>
<text x="30.1" y="40.1">ADC_IN2</text>
<text x="75.6" y="40.1">TX0</text>
<text x="75.6" y="37.6">RX0</text>
<text x="120.7" y="36.2" transform="rotate(-90 120.7 36.2)">V_SOLAR</text>
<text x="75.6" y="47.8">GPS_RX</text>
<text x="75.6" y="45.2">GPS_TX</text>
<text x="99" y="45.2">VSOL_MEA</text>
<text x="28.3" y="52.8">PWM_OUT</text>
<text x="75.6" y="52.8">I2C_SCL</text>
<text x="29.3" y="57.9">LORA_CS</text>
<text x="30.4" y="55.4">BUZZER</text>
<text x="75.6" y="57.9">IMU_INT</text>
<text x="75.6" y="55.4">SPI_MOSI</text>
<text x="31.1" y="60.5">GPIO12</text>
<text x="31.1" y="63">GPIO13</text>
<text x="34.1" y="65.5">LED</text>
<text x="75.6" y="65.5">VSOL_MEA</text>
<text x="75.6" y="63">LORA_RST</text>
<text x="75.6" y="60.5">LORA_DIO0</text>
<text x="30.2" y="70.6">SPI_CLK</text>
<text x="31.6" y="68">SD_CS</text>
<text x="75.6" y="68">MAG_DRDY</text>
<text x="75.6" y="70.6">VNTC_MEA</text>
<text x="133.2" y="68">SD_CS</text>
<text x="29.1" y="73.1">SPI_MISO</text>
<text x="30.1" y="75.6">I2C_SDA</text>
<text x="75.6" y="73.1">VBAT_MEA</text>
<text x="130.6" y="73.1">SPI_MOSI</text>
<text x="97.8" y="83.4" transform="rotate(-90 97.8 83.4)">BUZZER</text>
<text x="130.6" y="83.3">SPI_MISO</text>
<text x="131.8" y="78.2">SPI_CLK</text>
<text x="128.3" y="109.3" transform="rotate(-90 128.3 109.3)">ADC_IN1</text>
<text x="138.4" y="109.3" transform="rotate(-90 138.4 109.3)">ADC_IN2</text>
<text x="148.6" y="109.3" transform="rotate(-90 148.6 109.3)">VSOL_MEA</text>
<text x="158.8" y="109.3" transform="rotate(-90 158.8 109.3)">VBAT_MEA</text>
<text x="168.9" y="109.3" transform="rotate(-90 168.9 109.3)">VNTC_MEA</text>
<text x="69.9" y="144.9" transform="rotate(-90 69.9 144.9)">LED</text>
<text x="255.9" y="149.3">VBAT_MEA</text>
<text x="92.7" y="152.4" transform="rotate(-90 92.7 152.4)">PWM_OUT</text>
<text x="102.9" y="152.4" transform="rotate(-90 102.9 152.4)">GPIO12</text>
<text x="212.7" y="154.3">VNTC_MEA</text>
<text x="120.7" y="178.5" transform="rotate(-90 120.7 178.5)">LORA_CS</text>
<text x="130.8" y="176.1" transform="rotate(-90 130.8 176.1)">SD_CS</text>
<text x="141" y="177.6" transform="rotate(-90 141 177.6)">I2C_SDA</text>
<text x="151.1" y="177.4" transform="rotate(-90 151.1 177.4)">I2C_SCL</text>
<text x="161.3" y="177.2" transform="rotate(-90 161.3 177.2)">GPS_TX</text>
<text x="171.5" y="177.4" transform="rotate(-90 171.5 177.4)">GPS_RX</text>
</g>
</svg>
